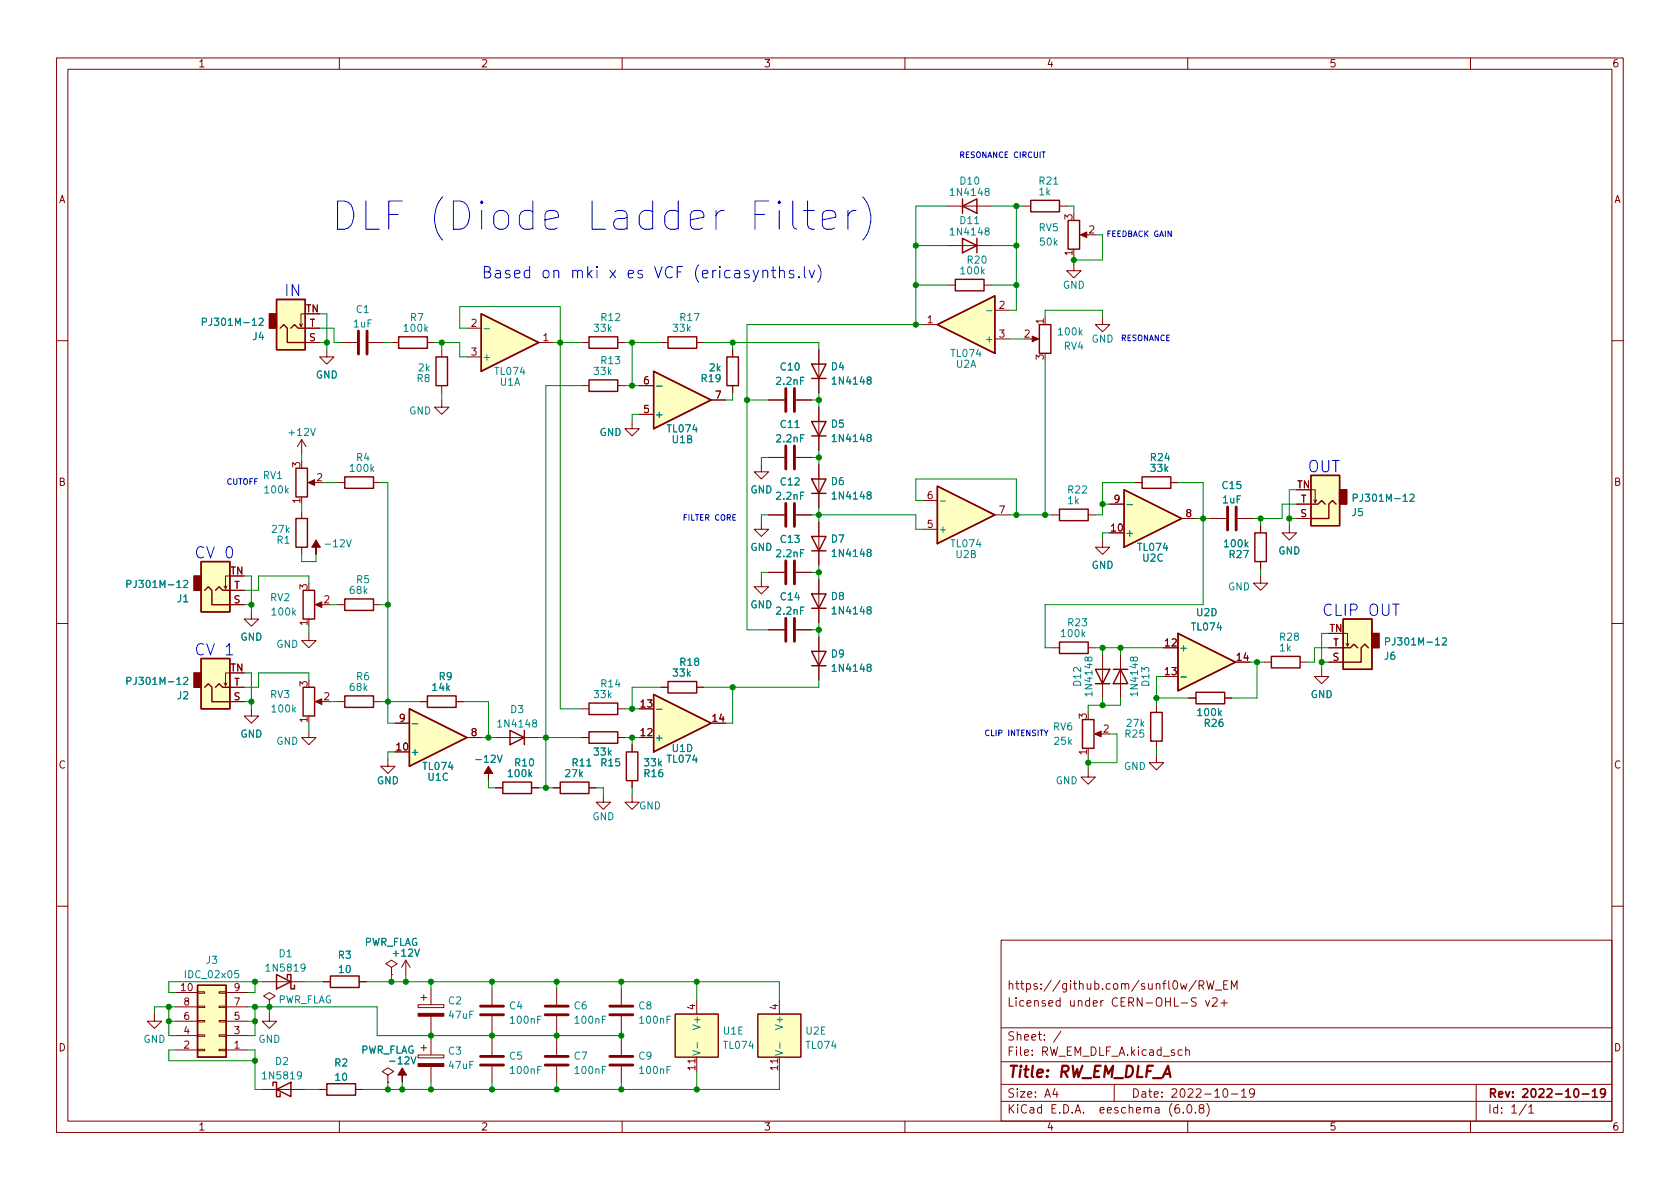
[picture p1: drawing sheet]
<svg xmlns="http://www.w3.org/2000/svg" width="297mm" height="210mm" viewBox="0 0 297 210" stroke-linecap="round" stroke-linejoin="round" font-family="sans-serif">
<g fill="none" stroke="#840000" stroke-width=".18">
<path d="M10 10.2h277v190.1h-277zM12 12.2h273v186.1h-273zM60 10.2v2M110 10.2v2M160 10.2v2M210 10.2v2M260 10.2v2M167.6 36.4h7.7M181 36.4h1.2M187.3 36.4h1.3M53.5 57.3l-.3 .5M54 55.5h-.8v2.3l-.2-.5"/>
<path d="M54 58h2.5M82.5 58h2.6M163.2 57.4h2.5M167.6 43.4h7.7M167.6 50.4h1.3M174 50.4h1.3M175.9 54.9h2.5M175.9 59.9h2.5M182.2 59.9h1.1M189.9 46.6v1.3h1.2l-1.2 1.2-1.3-1.2h1.3M191.4 41.5h1M194.9 56.1v1.3h1.3l-1.3 1.3-1.2-1.3h1.2"/>
<path d="M10 60.2h2M53.3 77.7l-.7 1.3M53.3 77.7v2.6M53.3 77.7l.8 1.3M54 60.6h2.5M57.8 61.8v1.3h1.3l-1.3 1.3-1.3-1.3h1.3M60.3 60.6h2.8M65.2 60.6h2.7M69.2 60.6h1.3M75.6 60.6h1.2M78.1 70.7v1.3h1.3l-1.3 1.3-1.3-1.3h1.3M78.1 61.8v1.3"/>
<path d="M78.1 68.2v1.3M82.5 63.1h2.6M95.2 60.6h2.6M102.9 68.2h1.2M102.9 60.6h1.2M109.2 68.2h1.3M109.2 60.6h1.3M111.8 74.5v1.3h1.2l-1.2 1.3-1.3-1.3h1.3M113 68.2h2.6M113 73.3h2.6M116.8 60.6h1.3M123.2 60.6h1.3"/>
<path d="M125.7 70.7h2.6M129.5 61.8v1.3M129.5 68.2v1.3M135.9 70.7h2.8M140.7 70.7h2.8M144.8 61.8v7.7M144.8 72v7.6M285 60.2h2M53.3 90.4v1.3M53.3 96.8v1.2M54.9 85.3h1M59.7 85.3h1.3"/>
<path d="M66 85.3h1.3M134.6 92.3v1.3h1.3l-1.3 1.3-1.3-1.3h1.3M134.6 82.2v1.2h1.3l-1.3 1.3-1.3-1.3h1.3M135.9 91.1h2.8M135.9 80.9h2.8M140.7 91.1h2.8M140.7 80.9h2.8M144.8 82.2v7.6M144.8 92.3v7.6M163.2 93.6h2.5M163.2 88.5h2.5M175.9 91.1h2.5"/>
<path d="M186.1 91.1h1.2M192.4 91.1h1.3M194.9 95.5v1.3h1.3l-1.3 1.2-1.2-1.2h1.2M196.2 89.1h2.6M200.7 85.3h1.2M207 85.3h1.3M208.9 91.7h2.6M214 91.7h2.8M218.8 91.7h2.8M222.9 93v1.2M222.9 99.3v1.3M228 93v1.2h-1.3l1.3 1.3 1.2-1.3h-1.2"/>
<path d="M229.2 91.7h2.6M229.2 89.1h2.6M231.8 86.6h.7v2.3l.3-.5M232.3 88.4l.2 .5M10 110.2h2M40.1 103.6l-.2 .5M40.6 119h-.7v2.3l-.3-.5M40.6 101.8h-.7v2.3l-.3-.5M40.6 106.9h2.6M40.6 104.4h2.6M44.4 108.2v1.3h1.3l-1.3 1.2-1.2-1.2h1.2M54.6 112v1.3h1.3l-1.3 1.2-1.3-1.2h1.3"/>
<path d="M56.1 106.9h1M59.7 106.9h1.3M66 106.9h1.3M134.6 102.5v1.3h1.3l-1.3 1.2-1.3-1.2h1.3M135.9 101.2h2.8M135.9 111.4h2.8M140.7 101.2h2.8M140.7 111.4h2.8M144.8 102.5v7.6M144.8 112.6v7.7M186.1 114.5h1.2M192.4 114.5h1.3"/>
<path d="M194.9 115.8v7.6M198.1 115.8v7.6M222.9 101.8v1.3h1.3l-1.3 1.3-1.3-1.3h1.3M223.5 117.1h1.3M229.9 117.1h1.2M233.7 118.4v1.2h-1.3l1.3 1.3 1.2-1.3h-1.2M234.9 117.1h2.6M234.9 114.5h2.6M237.5 112h.8v2.3l.2-.5M238 113.8l.3 .5M285 110.2h2M40.1 120.8l-.2 .5"/>
<path d="M40.6 124.1h2.6M40.6 121.5h2.6M44.4 125.3v1.3h1.3l-1.3 1.3-1.2-1.3h1.2M54.6 129.2v1.2h1.3l-1.3 1.3-1.3-1.3h1.3M56.1 124.1h1M59.7 124.1h1.3M66 124.1h1.3M68.6 134.2v1.3h1.2l-1.2 1.3-1.3-1.3h1.3M69.8 127.9h2.6M74.3 124.1h1.3M80.6 124.1h1.3M82.5 130.4h2.6"/>
<path d="M87.6 130.4h7.6M87.6 139.3h1.3M94 139.3h1.2M97.8 139.3h1.3M102.9 130.4h1.2M102.9 125.3h1.2M104.1 139.3h1.3M109.2 130.4h1.3M109.2 125.3h1.3M111.8 131.7v1.3M111.8 138v1.3M116.8 121.5h1.3"/>
<path d="M123.2 121.5h1.3M192.4 136.1v1.3h1.3l-1.3 1.3-1.3-1.3h1.3M193.9 129.8h1M204.5 133.6v1.3h1.2l-1.2 1.2-1.3-1.2h1.3M204.5 124.7v1.3M204.5 131.1v1.2M210.2 123.4h1.3M216.5 123.4h1.3M106.7 140.6v1.3h1.2l-1.2 1.2-1.3-1.2h1.3M111.8 140.6v1.3h1.2l-1.2 1.2-1.3-1.2h1.3M10 160.2h2M27.3 179.3v1.3h1.3l-1.3 1.3-1.3-1.3h1.3"/>
<path d="M31.1 175.5h3.8M31.1 178h3.8M34.9 175.4h1.3v.2h-1.3zM34.9 177.9h1.3v.3h-1.3zM38.7 175.4h1.3v.2h-1.3zM38.7 177.9h1.3v.3h-1.3zM40 175.5h3.8M40 178h3.8M46.4 173.6h7.6M47.6 179.3v1.3h1.3l-1.3 1.3-1.2-1.3h1.2M47.6 176.8l1-.7-1-.6-1 .6 1 .7v1.2M47.6 178h.1"/>
<path d="M57.1 173.6h1.3M63.5 173.6h1.3M69.2 171.1l1-.7-1-.6-1 .6 1 .7v1.2M69.2 172.3h.1M71.8 169.8l-.8 1.3M71.8 169.8v2.5M71.8 169.8l.7 1.3M73.9 177.7h4.6v.5h-4.6zM74.4 176.4h1M74.9 175.9v1M76.2 174.9v2.8M76.2 179.7v2.8"/>
<path d="M87 174.9v2.8M87 179.7v2.8M98.4 174.9v2.8M98.4 179.7v2.8M109.9 174.9v2.8M109.9 179.7v2.8M119.4 179.3h7.6v7.6h-7.6zM123.2 176.8v2.5M134 179.3h7.6v7.6h-7.6zM137.8 176.8v2.5M177 166.3h108v32h-108zM211.5 176.5l-.6-.1-.3 .3 .2 .4 .6 .3v.4l-.2 .1h-.6"/>
<path d="M211.5 173.4l-1.3 1.9M212 174.2l.7-.1 .2-.2-.1-.3-.2-.2h-.6v1.5M212.4 174.2l.5 .7M213.1 176.9l.4 1 .4-1M213.4 173.4l.3 1.5 .3-1 .3 1 .3-1.5M214.4 176.6l.5-.2 .2 .2 .1 .3-.9 1h.9M214.9 175.1h1.1M215.9 177.4h1.1M216.4 174.1h.5M216.4 176.8v1.1M217.1 173.4h-.7v1.5h.7M217.7 174.9v-1.5l.5 1.1 .5-1.1v1.5"/>
<path d="M285 160.2h2M31.1 185.7h3.8M31.1 183.1h3.8M31.1 180.6h3.8M34.9 180.5h1.3v.2h-1.3zM34.9 183h1.3v.3h-1.3zM34.9 185.5h1.3v.3h-1.3zM38.7 180.5h1.3v.2h-1.3zM38.7 183h1.3v.3h-1.3zM38.7 185.5h1.3v.3h-1.3zM40 185.7h3.8M40 183.1h3.8"/>
<path d="M40 180.6h3.8M46.4 192.7h7.6M56.5 192.7h1.3M60 198.3v2M62.9 192.7h1.2M68.6 190.1l1-.6-1-.7-1 .7 1 .6v1.3M68.6 191.4h.1M73.9 186.6h4.6v.5h-4.6zM74.4 185.3h1M74.9 184.8v1M76.2 183.8v2.8M76.2 188.6v2.8"/>
<path d="M87 183.8v2.8M87 188.6v2.8M98.4 183.8v2.8M98.4 188.6v2.8M109.9 183.8v2.8M109.9 188.6v2.8M110 198.3v2M123.2 186.9v2.6M137.8 186.9v2.6M160 198.3v2M177 194.8h108M177 191.8h108"/>
<path d="M177 187.8h108M177 181.8h108M186.5 192.5l-.4 1h1M186.9 193v1M187.6 182.4l-1.3 1.9M197 191.8v3M208.4 195.3a.59 .59 0 0 0-.7 .7v.5l.2 .3h.4l.2-.1 .1-.5-.2-.2-.4-.1-.3 .3M209 185.7l-.4-.1-.3 .3v.4l.1 .3h.6M209.2 196.7v.1M209.6 185.8l.3-.2 .3 .1 .1 .9M209.6 185.1v1.5M210 198.3v2"/>
<path d="M210.1 195.4l.1-.1a.81 .81 0 0 1 .6 .7 .81 .81 0 0 1-.3 .8h-.1a.81 .81 0 0 1-.6-.6 .81 .81 0 0 1 .3-.8zM211.4 196.7v.1M212.3 196l-.3-.3 .1-.2 .2-.2 .4 .1 .2 .2-.1 .2-.7 .2-.1 .3 .1 .4 .2 .1h.3l.3-.3v-.2l-.3-.3M213.4 195.1a1.72 1.72 0 0 1 0 2.3M216.4 192.6l.2-.1a.81 .81 0 0 1 .6 .7 .81 .81 0 0 1-.3 .8h-.2a.81 .81 0 0 1-.6-.6 .81 .81 0 0 1 .3-.8zM217.7 193.5h1.2M219.5 193l.4-.5v1.5M219.5 194h.9M221.8 193.2l-.3 .3-.4-.1-.2-.2 .2-.6 .4-.1 .2 .2a.99 .99 0 0 1-.3 1.3h-.3M260 198.3v2M261 191.8v6.5M269.9 195.3l-1.3 1.9"/>
<path d="M270.3 195.8l.4-.5v1.5M270.3 196.8h.9"/>
</g>
<path d="M279.8 193.5h1.1M281.6 193l.4-.5v1.5M281.6 194h.8M283.8 193.2l-.2 .3h-.3l-.3-.3 .1-.6 .5-.1 .2 .2a.99 .99 0 0 1-.4 1.3h-.3" fill="none" stroke="#840000" stroke-width=".3"/>
<g fill="none" stroke="#840000" stroke-width=".25">
<path d="M170.2 36.4l2.5-1.2v2.5zM170.2 35.2v2.5M182.2 35.4h5.1v2.1h-5.1zM188.8 39h2.1v5.1h-2.1zM48.9 53h5.1v8.8h-5.1zM49.5 58l.7-.6 .6 .6v2.6h3.2M51.4 58l.7-.6 .6 .6h1.3M70.5 59.6h5.1v2h-5.1zM85.1 55.5l10.1 5.1-10.1 5.1zM104.1 59.6h5.1v2h-5.1zM118.1 59.6h5.1v2h-5.1zM165.7 57.4l10.2-5.1v10.2z"/>
<path d="M168.9 49.4h5.1v2h-5.1zM170.2 42.2l2.5 1.2-2.5 1.3zM172.7 42.2v2.5M183.8 57.4h2v5.1h-2zM77.1 63.1h2v5.1h-2zM104.1 67.2h5.1v2h-5.1zM115.6 65.7l10.1 5-10.1 5.1zM128.5 63.1h2.1v5.1h-2.1zM143.5 74.5h2.5l-1.2 2.6zM143.5 64.4h2.5l-1.2 2.5zM143.5 77.1h2.5M143.5 66.9h2.5"/>
<path d="M35.6 99.3h5v8.9h-5zM52.3 82.8h2.1v5.1h-2.1zM52.3 91.7h2.1v5.1h-2.1zM61 84.3h5v2.1h-5zM143.5 94.9h2.5l-1.2 2.5zM143.5 84.7h2.5l-1.2 2.5zM143.5 97.4h2.5M143.5 87.2h2.5M165.7 86l10.2 5.1-10.2 5zM187.3 90h5.1v2.1h-5.1zM198.8 86.6l10.1 5.1-10.1 5.1zM201.9 84.3h5.1v2.1h-5.1z"/>
<path d="M221.9 94.2h2v5.1h-2zM231.8 84.1h5.1v8.9h-5.1zM231.8 89.1h1.2l.7-.6 .6 .6M236.2 89.1l-.6-.6-.7 .6v2.6h-3.1M35.6 116.5h5v8.8h-5zM36.2 104.4l.6-.6 .7 .6v2.5h3.1M38.1 104.4l.6-.6 .7 .6h1.2M53.6 104.4h2v5.1h-2zM61 105.9h5v2h-5zM143.5 105h2.5l-1.2 2.6zM143.5 115.2h2.5l-1.2 2.5zM143.5 107.6h2.5"/>
<path d="M143.5 117.7h2.5M187.3 113.5h5.1v2.1h-5.1zM193.7 118.4h2.5l-1.3 2.5zM196.8 118.4h2.6M198.1 118.4l1.3 2.5h-2.6zM208.3 112l10.1 5.1-10.1 5.1zM224.8 116.1h5.1v2h-5.1zM237.5 109.5h5.1v8.9h-5.1zM237.5 114.5h1.3l.6-.6 .6 .6M241.9 114.5l-.6-.6-.6 .6v2.6h-3.2M36.2 121.5l.6-.6 .7 .6v2.6h3.1M38.1 121.5l.6-.6 .7 .6h1.2"/>
<path d="M53.6 121.5h2v5.1h-2zM61 123.1h5v2h-5zM72.4 125.3l10.1 5.1-10.1 5.1zM75.6 123.1h5v2h-5zM88.9 138.3h5.1v2h-5.1zM90.2 129.2l2.5 1.2-2.5 1.3zM92.7 129.2v2.5M99.1 138.3h5v2h-5zM104.1 129.4h5.1v2h-5.1zM104.1 124.3h5.1v2.1h-5.1zM110.7 133h2.1v5h-2.1zM115.6 122.8l10.1 5.1-10.1 5.1z"/>
<path d="M118.1 120.5h5.1v2h-5.1zM191.4 127.2h2v5.1h-2zM193.7 120.9h2.5M203.5 126h2v5.1h-2zM211.5 122.4h5v2.1h-5zM34.9 174.2h5.1v12.7h-5.1zM48.9 172.3l2.5 1.3-2.5 1.3zM50.8 173v-.7h.6v2.6h.7v-.7M58.4 172.6h5.1v2h-5.1zM48.3 192v-.6h.6v2.5h.6v-.6M48.9 192.7l2.5-1.3v2.5zM57.8 191.6h5.1v2.1h-5.1z"/>
</g>
<g fill="none" stroke="#840000" stroke-width=".51">
<path d="M63.4 58.5v4.1M64.9 58.5v4.1M138.9 68.7v4.1M138.9 78.9v4M140.5 68.7v4.1M140.5 78.9v4M138.9 89v4.1M138.9 99.2v4M140.5 89v4.1M140.5 99.2v4M217 89.7v4M218.6 89.7v4"/>
<path d="M138.9 109.3v4.1M140.5 109.3v4.1M85 179.4h4M85 177.9h4M96.4 179.4h4.1M96.4 177.9h4.1M107.8 179.4h4.1M107.8 177.9h4.1M85 188.3h4M85 186.8h4M96.4 188.3h4.1M96.4 186.8h4.1"/>
<path d="M107.8 188.3h4.1M107.8 186.8h4.1"/>
</g>
<g fill="#ffffc2" stroke="#ffffc2" stroke-width=".18">
<path d="M115.6 65.7l10.1 5-10.1 5.1z"/>
<path d="M72.4 125.3l10.1 5.1-10.1 5.1z"/>
<path d="M34.9 174.2h5.1v12.7h-5.1z"/>
<path d="M231.8 84.1h5.1v8.9h-5.1z"/>
<path d="M35.6 116.5h5v8.8h-5z"/>
<path d="M35.6 99.3h5v8.9h-5z"/>
<path d="M237.5 109.5h5.1v8.9h-5.1z"/>
<path d="M115.6 122.8l10.1 5.1-10.1 5.1z"/>
<path d="M165.7 57.4l10.2-5.1v10.2z"/>
<path d="M198.8 86.6l10.1 5.1-10.1 5.1z"/>
<path d="M85.1 55.5l10.1 5.1-10.1 5.1z"/>
<path d="M134 179.3h7.6v7.6h-7.6z"/>
<path d="M119.4 179.3h7.6v7.6h-7.6z"/>
<path d="M48.9 53h5.1v8.8h-5.1z"/>
<path d="M208.3 112l10.1 5.1-10.1 5.1z"/>
<path d="M165.7 86l10.2 5.1-10.2 5z"/>
</g>
<g fill="none" stroke="#008484" stroke-width=".18">
<path d="M35.8 56.9h.6l.1-.2-.1-.3-.6-.1v1.2M45.8 56.4l.5-.1 .2 .3-.7 .9h.7M85.6 58.1h1M174.4 54.9h1M116.1 68.3h.9M166.2 88.6h1M199.3 89.2h.9M239.3 88.1l.6-.1 .1-.2-.1-.3-.6-.1v1.3M249.3 87.5l.5-.1 .2 .3-.8 1h.8M22.4 103.3l.6-.1 .2-.2-.1-.3-.7-.1v1.3M32.5 119.9l.5-.1 .2 .3-.8 .9h.8M32.5 102.7l.5-.1 .2 .4-.8 .9h.8"/>
<path d="M208.8 119.7h1M245 113.5l.6-.1 .1-.2-.1-.3-.6-.1v1.3M255 112.9l.5-.1 .2 .3-.7 1h.7M22.4 120.4h.6l.2-.2-.1-.3-.7-.1v1.2M72.9 128h1M116.1 125.4h.9M122.5 185.8l1.3 .4-1.3 .4M123.3 184.4v.9M137.1 185.8l1.3 .4-1.3 .4M137.9 184.4v.9"/>
</g>
<g fill="#840000" stroke="#840000" stroke-width=".18">
<path d="M86.4 135.5l.7 1.3h-.7v1.2v-1.2h-.8z"/>
<path d="M191 41.5l1.2-.5v1z"/>
<path d="M55.8 124.1l1.1-.5v1z"/>
<path d="M55.8 106.9l1.1-.5v1z"/>
<path d="M55.9 95.5l.7 1.3h-.7v1.2v-1.2h-.8z"/>
<path d="M54.5 85.3l1.1-.5v1z"/>
<path d="M193.5 129.8l1.2-.5v1z"/>
<path d="M73.9 188.1h4.6v.5h-4.6z"/>
<path d="M71.1 188.8l.8 1.3h-.8v1.3v-1.3h-.7z"/>
<path d="M182.5 59.4l1.1 .5-1.1 .5z"/>
<path d="M73.9 179.2h4.6v.5h-4.6z"/>
</g>
<g fill="#840000" stroke="#840000" stroke-width=".25">
<path d="M236.9 86.6h1.2v2.5h-1.2z"/>
<path d="M34.3 119h1.3v2.5h-1.3z"/>
<path d="M34.3 101.8h1.3v2.6h-1.3z"/>
<path d="M242.6 112h1.2v2.5h-1.2z"/>
<path d="M47.6 55.5h1.3v2.5h-1.3z"/>
</g>
<g fill="none" stroke="#0000c2" stroke-width=".18">
<path d="M140.2 35.5v4.3l.2 .5 .5 .2M142.1 37.2h1.9M142.8 35.5v4.3l.2 .5 .5 .2h.5M145.4 38.9l2.4-.5v-.5l-.3-.5-.4-.2h-1l-.5 .2-.2 .5v1.9l.2 .5 .5 .2h1l.4-.2M149.9 37.2v3.3M151.4 37.2a1.28 1.28 0 0 0-1.5 1M152.5 34.8a5.7 5.7 0 0 1 0 7.6M134.9 48a.5 .5 0 0 1 .8 .1v1M134.9 47.8v1.3M136.4 47.8h.8M136.7 47.1v1.7l.1 .2 .4 .1M137.8 48a.5 .5 0 0 1 .9 .1v1"/>
<path d="M137.8 47.1v2M140.3 47.9l-.5-.1-.3 .3 .1 .3 .7 .2 .1 .2-.1 .2-.2 .1-.6-.1M141.3 48.9l.1 .1-.1 .1-.1-.1 .1-.1v.2M142.2 47.1v1.7l.3 .3M143.1 47.8l.4 1.3 .5-1.3M144.6 46.8a2.29 2.29 0 0 1 0 3.1M40 115.8h1.1M184.6 129.1l.4 .5 .3-.5"/>
</g>
<g fill="none" stroke="#008400" stroke-width=".18">
<path d="M167.6 36.4h-5.7v21M175.3 36.4h5.7M179.7 36.4v18.5h-1.3M188.6 36.4h1.3v1.3M56.5 58h2.6v2.6h1.2M56.5 55.5h1.3v6.3M82.5 58h-1.2v-3.8h17.8v71.1h3.8M161.9 50.4h5.7M161.9 43.4h5.7M163.2 57.4h-31.1v54h3.8M175.3 50.4h4.4M175.3 43.4h4.4"/>
<path d="M178.4 59.9h2.6M184.8 56.1v-1.2h10.1v1.2M189.9 45.3v1.3M193.7 41.5h1.2v4.5h-5M56.5 60.6h1.3M67.9 60.6h1.3M76.8 60.6h4.5v2.5h1.2M78.1 60.6v1.2M78.1 69.5v1.2M97.8 60.6h5.1M102.9 68.2h-6.4v71.1M110.5 60.6h6.3"/>
<path d="M110.5 68.2h2.5M111.8 60.6v7.6M113 73.3h-1.2v1.2M124.5 60.6h20.3v1.2M129.5 60.6v1.2M129.5 69.5v1.2h-1.2M132.1 70.7h3.8M143.5 70.7h1.3M144.8 69.5v2.5M144.8 79.6v2.6M184.8 63.7v27.4M53.3 80.3v1.2"/>
<path d="M53.3 89.1v1.3M53.3 98v1.3h2.6v-1.3M57.1 85.3h2.6M67.3 85.3h1.3v42.6h1.2M135.9 91.1h-1.3v1.2M135.9 80.9h-1.3v1.3M143.5 91.1h18.4v2.5h1.3M143.5 80.9h1.3M144.8 89.8v2.5M144.8 99.9v2.6M163.2 88.5h-1.3v-3.8h17.8v6.4M178.4 91.1h7.7"/>
<path d="M194.9 89.1h1.3M196.2 94.2h-1.3v1.3M200.7 85.3h-5.8v5.8h-1.2M208.3 85.3h4.4v21.6h-27.9v7.6h1.3M211.5 91.7h2.5M222.9 91.7v1.3M228 91.7h1.2M229.2 86.6h-1.2v6.4M229.2 89.1h-2.5v2.6h-5.1M43.2 106.9h1.2M43.2 101.8h1.2v6.4M43.2 119h1.2v6.3"/>
<path d="M54.6 103.1v-1.3h-8.9v2.6h-2.5M54.6 110.7v1.3M58.4 106.9h1.3M67.3 106.9h1.3M135.9 101.2h-1.3v1.3M143.5 111.4h1.3M143.5 101.2h1.3M144.8 110.1v2.5M193.7 114.5h12M194.9 114.5v1.3M198.1 114.5v1.3M205.7 119.6h-1.2v5.1"/>
<path d="M221 117.1h2.5M222.2 117.1v6.3h-4.4M222.9 100.6v1.2M233.7 117.1h1.2M234.9 114.5h-2.5v2.6h-1.3M234.9 112h-1.2v6.4M43.2 124.1h1.2M54.6 120.3v-1.3h-8.9v2.5h-2.5M54.6 127.9v1.3M58.4 124.1h1.3M67.3 124.1h7M69.8 133h-1.2v1.2"/>
<path d="M81.9 124.1h4.5v6.3M85.1 130.4h2.5M86.4 138v1.3h1.2M95.2 130.4h7.7M95.2 139.3h2.6M105.4 139.3h1.3v1.3M110.5 130.4h2.5M110.5 125.3h2.5M111.8 130.4v1.3M111.8 139.3v1.3M116.8 121.5h-5v3.8M129.5 121.5v6.4h-1.2"/>
<path d="M144.8 120.3v1.2h-20.3M192.4 133.6v2.5M194.9 123.4v1.3M196.2 129.8h1.3v5.1h-5.1M198.1 123.4v1.3h-5.7v1.3M204.5 132.3v1.3M204.5 123.4h5.7M29.8 178v5.1h1.3M31.1 178h-3.8v1.3M43.8 178h22.9v5.1h43.2M45.1 178v5.1h-1.3M45.1 173.6v1.9h-1.3"/>
<path d="M46.4 173.6h-16.6v1.9h1.3M47.6 178v1.3M54 173.6h3.1M64.8 173.6h73v3.2M69.2 172.3v1.3M71.8 172.3v1.3M76.2 173.6v1.3M87 173.6v1.3M98.4 173.6v1.3M109.9 173.6v1.3M123.2 173.6v3.2M29.8 180.6h1.3"/>
<path d="M31.1 185.7h-1.3v1.9h15.3M43.8 185.7h1.3v7h1.3M43.8 180.6h1.3M54 192.7h2.5M68.6 191.4v1.3M71.1 191.4v1.3M76.2 182.5v1.3M76.2 191.4v1.3M87 182.5v1.3M87 191.4v1.3M98.4 182.5v1.3M98.4 191.4v1.3"/>
<path d="M109.9 182.5v1.3M109.9 191.4v1.3M123.2 189.5v3.2M137.8 189.5v3.2h-73.7"/>
</g>
<g fill="#008400" stroke="#008400" stroke-width=".18">
<circle cx="192.4" cy="134.9" r=".46"/>
<circle cx="184.8" cy="91.1" r=".46"/>
<circle cx="179.7" cy="91.1" r=".46"/>
<circle cx="194.9" cy="89.1" r=".46"/>
<circle cx="194.9" cy="124.7" r=".46"/>
<circle cx="194.9" cy="114.5" r=".46"/>
<circle cx="198.1" cy="114.5" r=".46"/>
<circle cx="189.9" cy="46" r=".46"/>
<circle cx="129.5" cy="121.5" r=".46"/>
<circle cx="111.8" cy="130.4" r=".46"/>
<circle cx="111.8" cy="125.3" r=".46"/>
<circle cx="96.5" cy="139.3" r=".46"/>
<circle cx="86.4" cy="130.4" r=".46"/>
<circle cx="144.8" cy="101.2" r=".46"/>
<circle cx="144.8" cy="111.4" r=".46"/>
<circle cx="96.5" cy="130.4" r=".46"/>
<circle cx="144.8" cy="80.9" r=".46"/>
<circle cx="144.8" cy="91.1" r=".46"/>
<circle cx="228" cy="91.7" r=".46"/>
<circle cx="233.7" cy="117.1" r=".46"/>
<circle cx="222.9" cy="91.7" r=".46"/>
<circle cx="144.8" cy="70.7" r=".46"/>
<circle cx="161.9" cy="50.4" r=".46"/>
<circle cx="161.9" cy="57.4" r=".46"/>
<circle cx="161.9" cy="43.4" r=".46"/>
<circle cx="179.7" cy="43.4" r=".46"/>
<circle cx="179.7" cy="50.4" r=".46"/>
<circle cx="179.7" cy="36.4" r=".46"/>
<circle cx="204.5" cy="123.4" r=".46"/>
<circle cx="212.7" cy="91.7" r=".46"/>
<circle cx="222.2" cy="117.1" r=".46"/>
<circle cx="78.1" cy="60.6" r=".46"/>
<circle cx="57.8" cy="60.6" r=".46"/>
<circle cx="123.2" cy="173.6" r=".46"/>
<circle cx="87" cy="183.1" r=".46"/>
<circle cx="109.9" cy="192.7" r=".46"/>
<circle cx="98.4" cy="192.7" r=".46"/>
<circle cx="123.2" cy="192.7" r=".46"/>
<circle cx="109.9" cy="183.1" r=".46"/>
<circle cx="98.4" cy="183.1" r=".46"/>
<circle cx="98.4" cy="173.6" r=".46"/>
<circle cx="109.9" cy="173.6" r=".46"/>
<circle cx="29.8" cy="180.6" r=".46"/>
<circle cx="29.8" cy="178" r=".46"/>
<circle cx="45.1" cy="187.6" r=".46"/>
<circle cx="45.1" cy="180.6" r=".46"/>
<circle cx="45.1" cy="173.6" r=".46"/>
<circle cx="45.1" cy="178" r=".46"/>
<circle cx="44.4" cy="106.9" r=".46"/>
<circle cx="44.4" cy="124.1" r=".46"/>
<circle cx="68.6" cy="124.1" r=".46"/>
<circle cx="68.6" cy="106.9" r=".46"/>
<circle cx="71.1" cy="192.7" r=".46"/>
<circle cx="76.2" cy="183.1" r=".46"/>
<circle cx="69.2" cy="173.6" r=".46"/>
<circle cx="71.8" cy="173.6" r=".46"/>
<circle cx="76.2" cy="192.7" r=".46"/>
<circle cx="87" cy="192.7" r=".46"/>
<circle cx="68.6" cy="192.7" r=".46"/>
<circle cx="47.6" cy="178" r=".46"/>
<circle cx="76.2" cy="173.6" r=".46"/>
<circle cx="87" cy="173.6" r=".46"/>
<circle cx="129.5" cy="60.6" r=".46"/>
<circle cx="99.1" cy="60.6" r=".46"/>
<circle cx="111.8" cy="60.6" r=".46"/>
<circle cx="111.8" cy="68.2" r=".46"/>
<circle cx="132.1" cy="70.7" r=".46"/>
</g>
<text font-size="7" fill="#0000c2" x="58.4" y="40.8">DLF (Diode Ladder Filter)</text>
<g font-size="2.8" fill="#0000c2">
<text x="50.2" y="52.4">IN</text>
<text x="85.1" y="49.2">Based on mki x es VCF (ericasynths.lv)</text>
<text x="231.1" y="83.5">OUT</text>
<text x="34.3" y="98.8">CV 0</text>
<text x="233.7" y="108.9">CLIP OUT</text>
<text x="34.3" y="115.9">CV 1</text>
</g>
<text font-size="2.8" fill="#840000" x="178" y="190.6">Title: RW_EM_DLF_A</text>
<g font-size="2.1" fill="#840000">
<text x="178" y="178">Licensed under CERN-OHL-S v2+</text>
<text x="178" y="175">https://github.com/sunfl0w/RW_EM</text>
<text x="178" y="184">Sheet: /</text>
<text x="178" y="186.7">File: RW_EM_DLF_A.kicad_sch</text>
<text x="178" y="196.9">KiCad E.D.A. eeschema (6.0.8)</text>
<text x="178" y="194.1">Size: A4</text>
<text x="200" y="194.1">Date: 2022-10-19</text>
<text x="263" y="194.1">Rev: 2022-10-19</text>
<text x="263" y="196.9">Id: 1/1</text>
</g>
<g font-size="1.8" fill="#840000">
<text x="35" y="11.9">1</text>
<text x="85" y="11.9">2</text>
<text x="135" y="11.9">3</text>
<text x="185" y="11.9">4</text>
<text x="235" y="11.9">5</text>
<text x="285" y="11.9">6</text>
<text x="10.3" y="35.9">A</text>
<text x="285.3" y="35.9">A</text>
<text x="189.6" y="38.8" transform="rotate(-90 189.6 38.8)">3</text>
<text x="192.5" y="41.3">2</text>
<text x="189.6" y="45.2" transform="rotate(-90 189.6 45.2)">1</text>
<text x="54.1" y="55.2">TN</text>
<text x="54.7" y="57.8">T</text>
<text x="83.3" y="57.8">2</text>
<text x="164" y="57.1">1</text>
<text x="176.7" y="54.6">2</text>
<text x="176.7" y="59.7">3</text>
<text x="181.1" y="59.7">2</text>
<text x="184.5" y="57.3" transform="rotate(-90 184.5 57.3)">1</text>
<text x="54.7" y="60.3">S</text>
<text x="83.3" y="62.9">3</text>
<text x="96" y="60.3">1</text>
<text x="184.5" y="63.6" transform="rotate(-90 184.5 63.6)">3</text>
<text x="113.8" y="67.9">6</text>
<text x="126.5" y="70.5">7</text>
<text x="113.8" y="73">5</text>
<text x="53.1" y="82.7" transform="rotate(-90 53.1 82.7)">3</text>
<text x="10.3" y="85.9">B</text>
<text x="53.1" y="89" transform="rotate(-90 53.1 89)">1</text>
<text x="56" y="85.1">2</text>
<text x="164" y="88.3">6</text>
<text x="197" y="88.9">9</text>
<text x="229.3" y="86.4">TN</text>
<text x="230" y="88.9">T</text>
<text x="285.3" y="85.9">B</text>
<text x="164" y="93.3">5</text>
<text x="176.7" y="90.8">7</text>
<text x="196.5" y="94">10</text>
<text x="209.7" y="91.4">8</text>
<text x="229.9" y="91.4">S</text>
<text x="40.7" y="101.6">TN</text>
<text x="41.3" y="106.7">S</text>
<text x="41.4" y="104.1">T</text>
<text x="54.4" y="104.2" transform="rotate(-90 54.4 104.2)">3</text>
<text x="57.3" y="106.7">2</text>
<text x="54.4" y="110.6" transform="rotate(-90 54.4 110.6)">1</text>
<text x="235" y="111.8">TN</text>
<text x="40.7" y="118.7">TN</text>
<text x="206" y="114.3">12</text>
<text x="206" y="119.4">13</text>
<text x="218.7" y="116.8">14</text>
<text x="235.6" y="116.8">S</text>
<text x="235.7" y="114.3">T</text>
<text x="41.3" y="123.8">S</text>
<text x="41.4" y="121.3">T</text>
<text x="54.4" y="121.4" transform="rotate(-90 54.4 121.4)">3</text>
<text x="57.3" y="123.8">2</text>
<text x="113.3" y="125.1">13</text>
<text x="54.4" y="127.7" transform="rotate(-90 54.4 127.7)">1</text>
<text x="70.6" y="127.6">9</text>
<text x="83.3" y="130.2">8</text>
<text x="113.3" y="130.2">12</text>
<text x="126" y="127.6">14</text>
<text x="192.2" y="127.1" transform="rotate(-90 192.2 127.1)">3</text>
<text x="195.1" y="129.5">2</text>
<text x="10.3" y="135.9">C</text>
<text x="70.1" y="132.7">10</text>
<text x="192.2" y="133.5" transform="rotate(-90 192.2 133.5)">1</text>
<text x="285.3" y="135.9">C</text>
<text x="32" y="175.3">10</text>
<text x="32.5" y="177.8">8</text>
<text x="41.4" y="177.8">7</text>
<text x="41.4" y="175.3">9</text>
<text x="122.9" y="178.5" transform="rotate(-90 122.9 178.5)">4</text>
<text x="137.5" y="178.5" transform="rotate(-90 137.5 178.5)">4</text>
<text x="10.3" y="185.9">D</text>
<text x="32.5" y="185.4">2</text>
<text x="32.5" y="182.9">4</text>
<text x="32.5" y="180.3">6</text>
<text x="41.4" y="185.4">1</text>
<text x="41.4" y="182.9">3</text>
<text x="41.4" y="180.3">5</text>
<text x="285.3" y="185.9">D</text>
<text x="122.9" y="189.2" transform="rotate(-90 122.9 189.2)">11</text>
<text x="137.5" y="189.2" transform="rotate(-90 137.5 189.2)">11</text>
<text x="35" y="199.9">1</text>
<text x="85" y="199.9">2</text>
<text x="135" y="199.9">3</text>
<text x="185" y="199.9">4</text>
<text x="235" y="199.9">5</text>
<text x="285" y="199.9">6</text>
</g>
<g font-size="1.8" fill="#008484">
<text x="168.4" y="34.6">1N4148</text>
<text x="169.8" y="32.6">D10</text>
<text x="183.7" y="34.5">1k</text>
<text x="183.8" y="32.6">R21</text>
<text x="168.4" y="41.6">1N4148</text>
<text x="169.8" y="39.6">D11</text>
<text x="183.7" y="40.9">RV5</text>
<text x="171.1" y="46.6">R20</text>
<text x="183.9" y="43.4">50k</text>
<text x="170" y="48.5">100k</text>
<text x="187.9" y="51">GND</text>
<text x="36.6" y="57.6">PJ301M-12</text>
<text x="62.6" y="57.9">1uF</text>
<text x="63" y="55.3">C1</text>
<text x="71.6" y="58.7">100k</text>
<text x="72.6" y="56.8">R7</text>
<text x="105.1" y="58.7">33k</text>
<text x="106.3" y="56.8">R12</text>
<text x="119.1" y="58.7">33k</text>
<text x="120.3" y="56.8">R17</text>
<text x="187.3" y="59.3">100k</text>
<text x="44.7" y="60.1">J4</text>
<text x="74" y="65.7">2k</text>
<text x="85.2" y="63.7">+</text>
<text x="106.3" y="64.4">R13</text>
<text x="125.5" y="65.7">2k</text>
<text x="138.1" y="65.5">C10</text>
<text x="147" y="65.5">D4</text>
<text x="168.3" y="63.1">TL074</text>
<text x="169" y="65">U2A</text>
<text x="174.7" y="60.6">+</text>
<text x="188.1" y="61.8">RV4</text>
<text x="193" y="60.6">GND</text>
<text x="55.8" y="66.9">GND</text>
<text x="73.8" y="67.6">R8</text>
<text x="87.6" y="66.3">TL074</text>
<text x="88.4" y="68.2">U1A</text>
<text x="105.1" y="66.3">33k</text>
<text x="124.1" y="67.6">R19</text>
<text x="137.4" y="68">2.2nF</text>
<text x="147.5" y="68">1N4148</text>
<text x="51.3" y="77.1">+12V</text>
<text x="72.3" y="73.3">GND</text>
<text x="106" y="77.1">GND</text>
<text x="115.7" y="73.9">+</text>
<text x="118.1" y="76.4">TL074</text>
<text x="138.1" y="75.7">C11</text>
<text x="147" y="75.6">D5</text>
<text x="62" y="83.4">100k</text>
<text x="63.1" y="81.5">R4</text>
<text x="118.9" y="78.4">U1B</text>
<text x="137.4" y="78.2">2.2nF</text>
<text x="147.5" y="78.2">1N4148</text>
<text x="203.5" y="81.5">R24</text>
<text x="203.5" y="83.4">33k</text>
<text x="46.5" y="84.7">RV1</text>
<text x="46.9" y="87.2">100k</text>
<text x="132.7" y="87.2">GND</text>
<text x="137.4" y="88.4">2.2nF</text>
<text x="138.1" y="85.8">C12</text>
<text x="147" y="85.8">D6</text>
<text x="147.5" y="88.3">1N4148</text>
<text x="188.8" y="89.1">1k</text>
<text x="188.9" y="87.2">R22</text>
<text x="216.2" y="86.5">C15</text>
<text x="216.2" y="89">1uF</text>
<text x="240" y="88.7">PJ301M-12</text>
<text x="48.2" y="94.2">27k</text>
<text x="138.1" y="96">C13</text>
<text x="147" y="95.9">D7</text>
<text x="165.9" y="94.2">+</text>
<text x="198.9" y="94.9">+</text>
<text x="239.1" y="91.3">J5</text>
<text x="49" y="96.1">R1</text>
<text x="57.8" y="96.8">-12V</text>
<text x="132.7" y="97.4">GND</text>
<text x="137.4" y="98.5">2.2nF</text>
<text x="147.5" y="98.5">1N4148</text>
<text x="168.3" y="96.8">TL074</text>
<text x="169" y="98.7">U2B</text>
<text x="193" y="100.6">GND</text>
<text x="201.3" y="97.4">TL074</text>
<text x="202.1" y="99.3">U2C</text>
<text x="216.6" y="96.8">100k</text>
<text x="217.4" y="98.7">R27</text>
<text x="226" y="98">GND</text>
<text x="23.2" y="104">PJ301M-12</text>
<text x="31.4" y="106.5">J1</text>
<text x="47.8" y="106.3">RV2</text>
<text x="61.9" y="105">68k</text>
<text x="63.1" y="103.1">R5</text>
<text x="132.7" y="107.6">GND</text>
<text x="138.1" y="106.1">C14</text>
<text x="147" y="106.1">D8</text>
<text x="217.1" y="104.4">GND</text>
<text x="42.5" y="113.3">GND</text>
<text x="48.2" y="108.8">100k</text>
<text x="137.4" y="108.7">2.2nF</text>
<text x="147.5" y="108.6">1N4148</text>
<text x="187.8" y="112.6">100k</text>
<text x="188.9" y="110.7">R23</text>
<text x="210.8" y="111.5">TL074</text>
<text x="211.6" y="108.9">U2D</text>
<text x="226.4" y="113.3">R28</text>
<text x="48.8" y="114.5">GND</text>
<text x="119.1" y="119.6">33k</text>
<text x="120.3" y="117.7">R18</text>
<text x="147" y="116.3">D9</text>
<text x="147.5" y="118.8">1N4148</text>
<text x="208.4" y="115.2">+</text>
<text x="226.3" y="115.2">1k</text>
<text x="244.8" y="116.7">J6</text>
<text x="245.8" y="114.1">PJ301M-12</text>
<text x="23.2" y="121.1">PJ301M-12</text>
<text x="31.4" y="123.6">J2</text>
<text x="47.8" y="123.4">RV3</text>
<text x="48.2" y="126">100k</text>
<text x="61.9" y="122.2">68k</text>
<text x="63.1" y="120.3">R6</text>
<text x="76.5" y="122.2">14k</text>
<text x="77.7" y="120.3">R9</text>
<text x="105.1" y="123.4">33k</text>
<text x="106.3" y="121.5">R14</text>
<text x="191.1" y="121.3" transform="rotate(-90 191.1 121.3)">D12</text>
<text x="193.1" y="122.7" transform="rotate(-90 193.1 122.7)">1N4148</text>
<text x="201.2" y="122.7" transform="rotate(-90 201.2 122.7)">1N4148</text>
<text x="203.2" y="121.3" transform="rotate(-90 203.2 121.3)">D13</text>
<text x="231.7" y="123.4">GND</text>
<text x="42.5" y="130.4">GND</text>
<text x="48.8" y="131.7">GND</text>
<text x="88.3" y="128.6">1N4148</text>
<text x="90.3" y="126.1">D3</text>
<text x="115.7" y="131.1">+</text>
<text x="186.2" y="129.2">RV6</text>
<text x="186.5" y="131.7">25k</text>
<text x="199" y="130.4">R25</text>
<text x="199.3" y="128.5">27k</text>
<text x="211.9" y="126.6">100k</text>
<text x="213" y="128.5">R26</text>
<text x="72.5" y="133.6">+</text>
<text x="74.9" y="136.1">TL074</text>
<text x="84.5" y="134.9">-12V</text>
<text x="90" y="137.4">100k</text>
<text x="91.1" y="135.5">R10</text>
<text x="100" y="137.4">27k</text>
<text x="101.3" y="135.5">R11</text>
<text x="105.1" y="133.6">33k</text>
<text x="106.3" y="135.5">R15</text>
<text x="114" y="137.4">R16</text>
<text x="114" y="135.5">33k</text>
<text x="118.1" y="134.9">TL074</text>
<text x="118.9" y="133">U1D</text>
<text x="198.7" y="136.1">GND</text>
<text x="66.6" y="138.7">GND</text>
<text x="75.7" y="138">U1C</text>
<text x="113" y="143.1">GND</text>
<text x="186.6" y="138.7">GND</text>
<text x="104.7" y="145">GND</text>
<text x="64.3" y="167.3">PWR_FLAG</text>
<text x="33" y="173">IDC_02x05</text>
<text x="36.5" y="170.4">J3</text>
<text x="47.4" y="171.8">1N5819</text>
<text x="49.4" y="169.3">D1</text>
<text x="59.8" y="169.5">R3</text>
<text x="60" y="172.1">10</text>
<text x="69.7" y="169.2">+12V</text>
<text x="49" y="177.4">PWR_FLAG</text>
<text x="79.3" y="177.6">C2</text>
<text x="90.1" y="178.5">C4</text>
<text x="101.5" y="178.5">C6</text>
<text x="113" y="178.5">C8</text>
<text x="25.3" y="184.4">GND</text>
<text x="45.7" y="184.4">GND</text>
<text x="79.5" y="180.1">47uF</text>
<text x="90.4" y="181">100nF</text>
<text x="101.8" y="181">100nF</text>
<text x="113.2" y="181">100nF</text>
<text x="123.8" y="181.7" transform="rotate(-90 123.8 181.7)">V+</text>
<text x="127.9" y="182.9">U1E</text>
<text x="128" y="185.5">TL074</text>
<text x="138.4" y="181.7" transform="rotate(-90 138.4 181.7)">V+</text>
<text x="142.5" y="182.9">U2E</text>
<text x="142.7" y="185.5">TL074</text>
<text x="46.8" y="190.9">1N5819</text>
<text x="48.7" y="188.3">D2</text>
<text x="59.2" y="188.6">R2</text>
<text x="59.3" y="191.1">10</text>
<text x="63.6" y="186.3">PWR_FLAG</text>
<text x="69.3" y="188.2">-12V</text>
<text x="79.3" y="186.5">C3</text>
<text x="79.5" y="189">47uF</text>
<text x="90.1" y="187.4">C5</text>
<text x="90.4" y="189.9">100nF</text>
<text x="101.5" y="187.4">C7</text>
<text x="101.8" y="189.9">100nF</text>
<text x="113" y="187.4">C9</text>
<text x="113.2" y="189.9">100nF</text>
</g>
<g font-size="1.4" fill="#0000c2">
<text x="169.5" y="27.9">RESONANCE CIRCUIT</text>
<text x="195.6" y="41.9">FEEDBACK GAIN</text>
<text x="198.1" y="60.3">RESONANCE</text>
<text x="40" y="85.7">CUTOFF</text>
<text x="120.6" y="92">FILTER CORE</text>
<text x="174" y="130.1">CLIP INTENSITY</text>
</g>
</svg>
